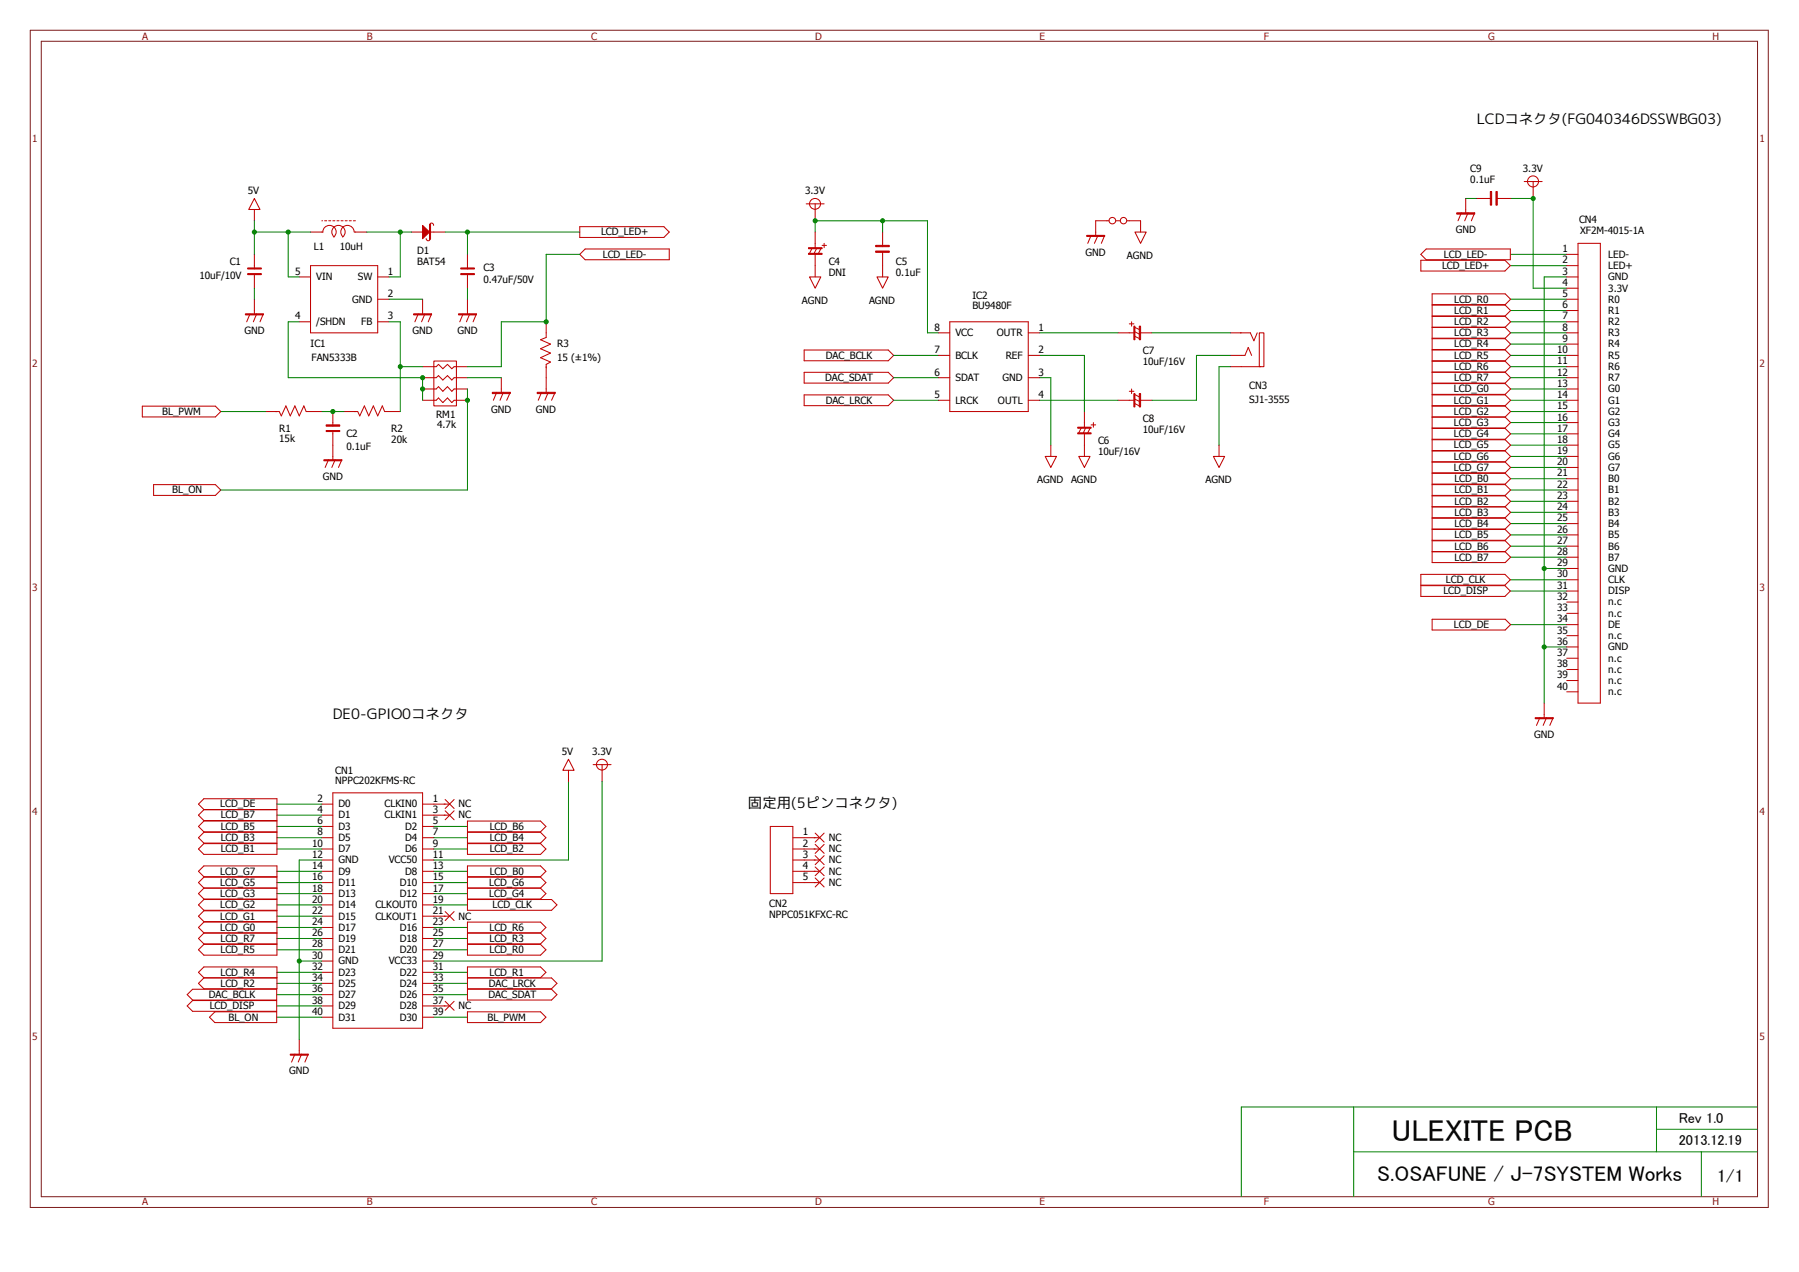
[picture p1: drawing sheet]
<svg xmlns="http://www.w3.org/2000/svg" width="297mm" height="210mm" viewBox="0 0 297 210" stroke-linecap="round" stroke-linejoin="round" font-family="sans-serif">
<path d="M5 5h286.9v194.3h-286.9zM6.8 6.8h283.4v190.8h-283.4z" fill="none" stroke="#802020" stroke-width=".17"/>
<g fill="none" stroke="#008000" stroke-width=".17">
<path d="M42 36.4v5.6M42 38.3h9.3M47.6 38.3v7.4h1.8M60.5 38.3h7.4M66.1 38.3v7.4h-1.9M73.5 38.3h22.2M77.2 38.3v3.7M134.6 38.3v-1.9h18.5v18.5h1.8M145.7 36.4v1.9M242 32.8h1.8M249.4 32.8h3.7v14.8h5.6M42 47.6v1.8"/>
<path d="M49.4 53.1h-1.8v9.3h22.2v3.7M64.2 49.4h5.6M64.2 53.1h1.9v14.8M77.2 47.6v1.8M95.7 42h-5.5v11.1h-7.4v7.4h-5.6M147.5 58.7h7.4M171.6 54.9h13M171.6 58.7h7.4v9.2M190.2 54.9h12.9M203.1 58.7h-5.6v7.4h-7.3M249.4 42h9.3M249.4 43.9h9.3"/>
<path d="M249.4 54.9h9.3M249.4 56.8h9.3M249.4 58.7h9.3M249.4 49.4h9.3M249.4 51.3h9.3M249.4 53.1h9.3M258.7 45.7h-3.8v70.4M36.4 67.9h7.5M53.1 67.9h3.7M66.1 60.5h3.7M77.2 62.4h5.6M77.2 64.2v16.7h-40.8"/>
<path d="M147.5 62.4h7.4M147.5 66.1h7.4M171.6 62.4h1.9v11.1M171.6 66.1h13M203.1 60.5h-1.8v13M249.4 60.5h9.3M249.4 62.4h9.3M249.4 67.9h9.3M249.4 69.8h9.3M249.4 71.6h9.3M249.4 73.5h9.3M249.4 75.4h9.3"/>
<path d="M249.4 77.2h9.3M249.4 64.2h9.3M249.4 66.1h9.3M249.4 79h9.3M249.4 84.6h9.3M249.4 86.4h9.3M249.4 88.3h9.3M249.4 90.2h9.3M249.4 92h9.3M249.4 95.7h9.3M249.4 97.6h9.3M249.4 80.9h9.3"/>
<path d="M249.4 82.8h9.3M254.9 93.9h3.8M249.4 103.1h9.3M254.9 106.8h3.8M45.7 132.8h7.4M45.7 134.6h7.4M45.7 136.4h7.4M45.7 138.3h7.4M71.6 136.4h5.6M71.6 138.3h5.6M93.9 129v13h-22.3M99.4 129v29.7h-27.8"/>
<path d="M45.7 140.2h7.4M45.7 143.8h7.4M45.7 145.7h7.4M45.7 147.5h7.4M45.7 149.4h7.4M45.7 151.3h7.4M45.7 153.1h7.4M45.7 154.9h7.4M45.7 156.8h7.4M49.4 158.7h3.7M53.1 142h-3.7v29.6M71.6 140.2h5.6"/>
<path d="M71.6 143.8h5.6M71.6 145.7h5.6M71.6 147.5h5.6M71.6 149.4h5.6M71.6 153.1h5.6M71.6 154.9h5.6M71.6 156.8h5.6M45.7 160.5h7.4M45.7 162.3h7.4M45.7 164.2h7.4M45.7 166.1h7.4M45.7 167.9h7.4"/>
<path d="M71.6 160.5h5.6M71.6 162.3h5.6M71.6 164.2h5.6M71.6 167.9h5.6M223.5 182.8v14.7M223.5 190.2h66.6M273.5 182.8v7.4M273.5 186.4h16.6M280.9 190.2v7.3M290.1 182.8h-85.2v14.7"/>
</g>
<g fill="none" stroke="#c00000" stroke-width=".17">
<path d="M42 32.8l.9 1.8h-1.8zM42 34.6v1.8M51.3 38.3h2M53.3 38.3a1.09 1.09 0 0 1 1.5-1 1.09 1.09 0 0 1 .3 1.8M55.2 39.1a1.08 1.08 0 0 1-.1-1.6 1.08 1.08 0 0 1 1.6 .1 1.08 1.08 0 0 1-.1 1.5M58.5 38.3a1.09 1.09 0 0 0-1.5-1 1.09 1.09 0 0 0-.4 1.8M58.5 38.3h2M67.9 38.3h2.1M70.9 37.2a.34 .34 0 0 1 .4-.4 .34 .34 0 0 1 .3 .4M71 39.3a.34 .34 0 0 1-.3 .4 .34 .34 0 0 1-.3-.3M71.1 38.3h2.4M95.7 37.4h13.9l.9 .9-.9 .9h-13.9z"/>
<path d="M133.1 33.7h3M134.6 33.7v2.7M134.6 38.3v2.6M145.7 38.3v2.4M180.1 38.9l-.5 1.3M181.3 38.9l-.6 1.3M182.4 38.9l-.6 1.3M183.1 36.4h-2.2v2.5M184.2 36.4h.8M186.1 36.4h2.2v1.9M187.4 38.3h1.8l-.9 1.9zM241.3 35.1l-.6 1.3"/>
<path d="M242 32.8v2.3M242.4 35.1l-.6 1.3M243.5 35.1l-.6 1.3M243.8 32.8h2.5M247.2 32.8h2.2M251.6 30h3M253.1 30v2.8M41.3 51.8l-.6 1.3M42 42v2.4M42 45.3v2.3M42 49.4v2.4M42.4 51.8l-.6 1.3"/>
<path d="M43.5 51.8l-.6 1.3M49.4 45.7h1.9M49.4 53.1h1.9M51.3 43.9h11.1v11h-11.1zM62.4 45.7h1.8M62.4 49.4h1.8M62.4 53.1h1.8M69 51.8l-.5 1.3M69.8 49.4v2.4M70.1 51.8l-.5 1.3M71.2 51.8l-.5 1.3M71.6 59.6h3.8v7.4h-3.8z"/>
<path d="M76.5 51.8l-.6 1.3M77.2 42v2.4M77.2 45.3v2.3M77.2 49.4v2.4M77.6 51.8l-.6 1.3M78.7 51.8l-.6 1.3M90.2 53.1v2.6l-1 .4 1.7 .7-1.7 .8 1.7 .7-1.7 .8 1.7 .7-.7 .4v4.6M96.6 41.1h13.9v1.8h-13.9l-.9-.9zM132.8 57.8h13.8l.9 .9-.9 .9h-13.8zM133.6 45.7h1.9l-.9 1.9zM134 41.1l-.4 .7M134.6 42v3.7"/>
<path d="M134.8 41.1l-.4 .7M135.5 41.1l-.4 .7M135.7 40.5h.7M136.1 40.2v.7M144.8 45.7h1.8l-.9 1.9zM145.7 41.7v4M154.9 54.9h1.9M154.9 58.7h1.9M156.8 53.1h13v14.8h-13zM169.8 54.9h1.8M169.8 58.7h1.8M184.6 54.9h2.6"/>
<path d="M186.4 53.5h.8M186.8 53.1v.7M187.4 55.5l.7 .4M187.4 54.8l.7 .4M187.4 54.1l.7 .3M188.3 54.9h1.9M203.1 54.9h3.3l.6 1.4 .6-1.4M203.1 58.7h2.4l.6-1.3 .5 1.3M207.9 54.9h.8v5.6h-.8zM234.6 43h13.9l.8 .9-.8 .8h-13.9zM234.6 42l.9-.9h13.8v1.8h-13.8zM236.4 54.1h12.1l.9 .8-.9 .9h-12.1z"/>
<path d="M236.4 48.5h12.1l.9 .9-.9 .9h-12.1zM236.4 50.4h12.1l.9 .9-.9 .9h-12.1zM236.4 52.2h12.1l.9 .9-.9 .9h-12.1zM236.4 55.9h12.1l.9 .9-.9 .9h-12.1zM236.4 57.8h12.1l.9 .9-.9 .9h-12.1zM236.4 59.6h12.1l.9 .9-.9 .9h-12.1zM258.7 54.9h1.8M258.7 58.7h1.8M258.7 45.7h1.8M258.7 49.4h1.8M258.7 53.1h1.8M258.7 43.9h1.8"/>
<path d="M258.7 42h1.8M258.7 47.6h1.8M258.7 51.3h1.8M258.7 56.8h1.8M260.5 40.2h3.7v75.9h-3.7zM23.5 67.1h12.1l.8 .8-.8 .9h-12.1zM43.9 67.9h2.2l.3 .8 .8-1.7 .7 1.7 .8-1.7 .7 1.7 .8-1.7 .3 .9h2.6M54.2 75.9l-.5 1.3M54.9 67.9v2.5M54.9 71.2v4.7M55.3 75.9l-.5 1.3M56.4 75.9l-.5 1.3"/>
<path d="M56.8 67.9h2.3l.3 .8 .8-1.7 .7 1.7 .7-1.7 .8 1.7 .7-1.7 .4 .9h2.6M69.8 66.1h2.2l.4-.4 .7 .8 .8-.8 .7 .8 .4-.4h2.2M69.8 60.5h2.2l.4-.3 .7 .7 .8-.7 .7 .7 .4-.4h2.2M69.8 62.4h2.2l.4-.4 .7 .7 .8-.7 .7 .7 .4-.3h2.2M69.8 64.2h2.2l.4-.4 .7 .8 .8-.8 .7 .8 .4-.4h2.2M82 64.8l-.6 1.3M82.8 62.4v2.4M83.1 64.8l-.6 1.3M84.2 64.8l-.5 1.3M89.4 64.8l-.5 1.3M90.5 64.8l-.5 1.3M91.7 64.8l-.6 1.3"/>
<path d="M132.8 61.5h13.8l.9 .9-.9 .8h-13.8zM132.8 65.2h13.8l.9 .9-.9 .9h-13.8zM154.9 66.1h1.9M154.9 62.4h1.9M169.8 66.1h1.8M169.8 62.4h1.8M172.6 75.4h1.8l-.9 1.8zM173.5 73.5v1.9M178.1 75.4h1.9l-1 1.8zM178.5 70.7l-.4 .8M179 67.9v2.6M179 71.6v3.8"/>
<path d="M179.2 70.7l-.3 .8M180 70.7l-.4 .8M180.1 70.1h.8M180.5 69.8v.7M184.6 66.1h2.6M186.4 64.6h.8M186.8 64.2v.8M187.4 66.6l.7 .4M187.4 65.9l.7 .4M187.4 65.2l.7 .3M188.3 66.1h1.9M200.3 75.4h1.9l-.9 1.8z"/>
<path d="M201.3 73.5v1.9M203.1 60.5h5M236.4 61.5h12.1l.9 .9-.9 .8h-12.1zM236.4 63.3h12.1l.9 .9-.9 .9h-12.1zM236.4 65.2h12.1l.9 .9-.9 .9h-12.1zM236.4 67.1h12.1l.9 .8-.9 .9h-12.1zM236.4 68.9h12.1l.9 .9-.9 .9h-12.1zM236.4 70.7h12.1l.9 .9-.9 .9h-12.1zM236.4 72.6h12.1l.9 .9-.9 .9h-12.1zM236.4 74.5h12.1l.9 .9-.9 .8h-12.1zM236.4 76.3h12.1l.9 .9-.9 .9h-12.1zM236.4 78.1h12.1l.9 .9-.9 .9h-12.1z"/>
<path d="M258.7 66.1h1.8M258.7 60.5h1.8M258.7 62.4h1.8M258.7 64.2h1.8M258.7 67.9h1.8M258.7 69.8h1.8M258.7 71.6h1.8M258.7 73.5h1.8M258.7 75.4h1.8M258.7 77.2h1.8M258.7 79h1.8M25.4 80h10.2l.8 .9-.8 .9h-10.2z"/>
<path d="M234.6 94.8h13.9l.8 .9-.8 .9h-13.9zM234.6 96.7h13.9l.8 .9-.8 .9h-13.9zM236.4 80h12.1l.9 .9-.9 .9h-12.1zM236.4 81.9h12.1l.9 .9-.9 .9h-12.1zM236.4 83.7h12.1l.9 .9-.9 .9h-12.1zM236.4 85.6h12.1l.9 .8-.9 .9h-12.1zM236.4 87.4h12.1l.9 .9-.9 .9h-12.1zM236.4 89.3h12.1l.9 .9-.9 .9h-12.1zM236.4 91.1h12.1l.9 .9-.9 .9h-12.1zM258.7 80.9h1.8M258.7 82.8h1.8M258.7 84.6h1.8"/>
<path d="M258.7 86.4h1.8M258.7 88.3h1.8M258.7 90.2h1.8M258.7 92h1.8M258.7 93.9h1.8M258.7 95.7h1.8M258.7 97.6h1.8M258.7 99.4h1.8M236.4 102.2h12.1l.9 .9-.9 .9h-12.1zM254.2 118.5l-.5 1.3M254.9 116.1v2.4M255.3 118.5l-.5 1.3"/>
<path d="M256.4 118.5l-.5 1.3M258.7 101.3h1.8M258.7 103.1h1.8M258.7 104.9h1.8M258.7 106.8h1.8M258.7 108.7h1.8M258.7 110.5h1.8M258.7 112.4h1.8M258.7 114.2h1.8M32.8 132.8l.9-.9h12v1.7h-12zM32.8 134.6l.9-.9h12v1.8h-12zM32.8 136.4l.9-.8h12v1.7h-12z"/>
<path d="M32.8 138.3l.9-.9h12v1.8h-12zM53.1 132.8h1.8M53.1 134.6h1.8M53.1 136.4h1.8M53.1 138.3h1.8M54.9 130.9h14.9v38.9h-14.9zM69.8 132.8h4.4M69.8 134.6h4.4M69.8 136.4h1.8M69.8 138.3h1.8M73.5 132l1.5 1.5M73.5 133.9l1.5 1.4"/>
<path d="M75 132l-1.5 1.5M75 133.9l-1.5 1.4M77.2 135.6h12l.9 .8-.9 .9h-12zM77.2 137.4h12l.9 .9-.9 .9h-12zM77.2 139.3h12l.9 .9-.9 .9h-12zM93.9 125.3l.9 1.9h-1.9zM93.9 127.2v1.8M97.9 126.2h3M99.4 126.2v2.8M127.2 136.4h3.7v11.1h-3.7zM130.9 138.3h4.4M134.6 139.4l1.5 1.5"/>
<path d="M134.6 137.5l1.5 1.5M136.1 139.4l-1.5 1.5M136.1 137.5l-1.5 1.5M32.8 140.2l.9-.9h12v1.8h-12zM32.8 143.8l.9-.8h12v1.7h-12zM32.8 145.7l.9-.9h12v1.8h-12zM32.8 147.5l.9-.9h12v1.8h-12zM32.8 149.4l.9-.9h12v1.8h-12zM32.8 151.3l.9-.9h12v1.7h-12zM32.8 153.1l.9-.9h12v1.8h-12zM32.8 154.9l.9-.8h12v1.7h-12zM32.8 156.8l.9-.9h12v1.8h-12z"/>
<path d="M53.1 140.2h1.8M53.1 142h1.8M53.1 158.7h1.8M53.1 156.8h1.8M53.1 154.9h1.8M53.1 153.1h1.8M53.1 151.3h1.8M53.1 149.4h1.8M53.1 147.5h1.8M53.1 145.7h1.8M53.1 143.8h1.8M69.8 140.2h1.8"/>
<path d="M69.8 142h1.8M69.8 158.7h1.8M69.8 156.8h1.8M69.8 154.9h1.8M69.8 153.1h1.8M69.8 151.3h4.4M69.8 149.4h1.8M69.8 147.5h1.8M69.8 145.7h1.8M69.8 143.8h1.8M73.5 150.5l1.5 1.5M75 150.5l-1.5 1.5"/>
<path d="M77.2 143h12l.9 .8-.9 .9h-12zM77.2 144.8h12l.9 .9-.9 .9h-12zM77.2 146.6h12l.9 .9-.9 .9h-12zM77.2 148.5h13.9l.8 .9-.8 .9h-13.9zM77.2 152.2h12l.9 .9-.9 .9h-12zM77.2 154.1h12l.9 .8-.9 .9h-12zM77.2 155.9h12l.9 .9-.9 .9h-12zM77.2 159.6h12l.9 .9-.9 .9h-12zM130.9 140.2h4.4M130.9 142h4.4M130.9 145.7h4.4M130.9 143.8h4.4"/>
<path d="M134.6 141.3l1.5 1.4M134.6 143.1l1.5 1.5M134.6 144.9l1.5 1.5M136.1 141.3l-1.5 1.4M136.1 143.1l-1.5 1.5M136.1 144.9l-1.5 1.5M30.9 164.2l.9-.9h13.9v1.8h-13.9zM30.9 166.1l.9-.9h13.9v1.8h-13.9zM32.8 160.5l.9-.9h12v1.8h-12zM32.8 162.3l.9-.8h12v1.7h-12zM35.5 167h10.2v1.8h-10.2l-.9-.9zM48.7 174l-.6 1.3"/>
<path d="M49.4 171.6v2.4M49.8 174l-.6 1.3M50.9 174l-.6 1.3M53.1 167.9h1.8M53.1 166.1h1.8M53.1 164.2h1.8M53.1 162.3h1.8M53.1 160.5h1.8M69.8 167.9h1.8M69.8 166.1h4.4M69.8 164.2h1.8M69.8 162.3h1.8"/>
<path d="M69.8 160.5h1.8M73.5 165.3l1.5 1.5M75 165.3l-1.5 1.5M77.2 161.5h13.9l.8 .8-.8 .9h-13.9zM77.2 163.3h13.9l.8 .9-.8 .9h-13.9zM77.2 167h12l.9 .9-.9 .9h-12z"/>
<circle cx="134.6" cy="33.7" r=".9"/>
<circle cx="183.7" cy="36.4" r=".54"/>
<circle cx="185.5" cy="36.4" r=".53"/>
<circle cx="253.1" cy="30" r=".91"/>
<circle cx="99.4" cy="126.2" r=".9"/>
</g>
<g fill="#c00000" stroke="#c00000" stroke-width=".17">
<path d="M47.9 174h3v.2h-3z"/>
<path d="M240.5 35.1h3v.2h-3z"/>
<path d="M247 31.6h.2v2.3h-.2z"/>
<path d="M246 31.6h.3v2.3h-.3z"/>
<path d="M253.4 118.5h3v.2h-3z"/>
<path d="M177.9 70.5h2.2v.2h-2.2z"/>
<path d="M177.9 71.5h2.2v.1h-2.2z"/>
<path d="M187.2 53.8h.2v2.3h-.2z"/>
<path d="M188.1 53.8h.2v2.3h-.2z"/>
<path d="M187.2 65h.2v2.2h-.2z"/>
<path d="M188.1 65h.2v2.2h-.2z"/>
<path d="M144.6 41.4h2.2v.3h-2.2z"/>
<path d="M144.6 40.5h2.2v.2h-2.2z"/>
<path d="M179.4 38.9h3v.1h-3z"/>
<path d="M68.3 51.8h2.9v.2h-2.9z"/>
<path d="M75.7 51.8h3v.2h-3z"/>
<path d="M88.7 64.8h3v.2h-3z"/>
<path d="M40.5 51.8h3v.2h-3z"/>
<path d="M40.9 45.2h2.2v.1h-2.2z"/>
<path d="M40.9 44.2h2.2v.2h-2.2z"/>
<path d="M53.5 75.9h2.9v.2h-2.9z"/>
<path d="M53.8 71.1h2.3v.1h-2.3z"/>
<path d="M53.8 70.1h2.3v.3h-2.3z"/>
<path d="M69.8 37.2l1.1 1.1-1.1 1.1z"/>
<path d="M71.1 37v2.4l-.2 .2v-2.4z"/>
<path d="M76.1 45.2h2.2v.1h-2.2z"/>
<path d="M76.1 44.2h2.2v.2h-2.2z"/>
<path d="M81.3 64.8h2.9v.2h-2.9z"/>
<path d="M133.5 40.9h2.2v.2h-2.2z"/>
<path d="M133.5 41.8h2.2v.2h-2.2z"/>
</g>
<path d="M58.7 36.4h-5.6" fill="none" stroke="#c00000" stroke-width=".17" stroke-dasharray=".3 .3"/>
<g fill="#008000" stroke="#008000" stroke-width=".17">
<circle cx="49.4" cy="158.7" r=".34"/>
<circle cx="253.1" cy="32.8" r=".34"/>
<circle cx="254.9" cy="93.9" r=".34"/>
<circle cx="254.9" cy="106.8" r=".34"/>
<circle cx="134.6" cy="36.4" r=".34"/>
<circle cx="145.7" cy="36.4" r=".34"/>
<circle cx="66.1" cy="38.3" r=".34"/>
<circle cx="47.6" cy="38.3" r=".34"/>
<circle cx="42" cy="38.3" r=".34"/>
<circle cx="77.2" cy="38.3" r=".34"/>
<circle cx="90.2" cy="53.1" r=".34"/>
<circle cx="69.8" cy="62.4" r=".34"/>
<circle cx="69.8" cy="64.2" r=".34"/>
<circle cx="77.2" cy="66.1" r=".34"/>
<circle cx="66.1" cy="60.5" r=".34"/>
<circle cx="54.9" cy="67.9" r=".34"/>
</g>
<text font-size="5" x="229.8" y="188.3">ULEXITE PCB</text>
<text font-size="3.5" x="227.4" y="195">S.OSAFUNE / J-7SYSTEM Works</text>
<text font-size="2.9" x="283.5" y="195.1">1/1</text>
<g font-size="2.4">
<text x="243.8" y="20.5">LCDコネクタ(FG040346DSSWBG03)</text>
<text x="54.9" y="118.7">DE0-GPIO0コネクタ</text>
<text x="123.5" y="133.5">固定用(5ピンコネクタ)</text>
<text x="277.2" y="185.4">Rev 1.0</text>
<text x="277.2" y="189.1">2013.12.19</text>
</g>
<g font-size="1.7" fill="#802020">
<text x="23.5" y="6.6">A</text>
<text x="60.5" y="6.6">B</text>
<text x="97.6" y="6.6">C</text>
<text x="134.6" y="6.6">D</text>
<text x="171.6" y="6.6">E</text>
<text x="208.7" y="6.6">F</text>
<text x="245.7" y="6.6">G</text>
<text x="282.7" y="6.6">H</text>
<text x="5.3" y="23.5">1</text>
<text x="290.5" y="23.5">1</text>
<text x="5.3" y="60.5">2</text>
<text x="290.5" y="60.5">2</text>
<text x="5.3" y="97.6">3</text>
<text x="290.5" y="97.6">3</text>
<text x="5.3" y="134.6">4</text>
<text x="290.5" y="134.6">4</text>
<text x="5.3" y="171.6">5</text>
<text x="290.5" y="171.6">5</text>
<text x="23.5" y="199">A</text>
<text x="60.5" y="199">B</text>
<text x="97.6" y="199">C</text>
<text x="134.6" y="199">D</text>
<text x="171.6" y="199">E</text>
<text x="208.7" y="199">F</text>
<text x="245.7" y="199">G</text>
<text x="282.7" y="199">H</text>
</g>
<g font-size="1.7">
<text x="242.7" y="28.3">C9</text>
<text x="251.4" y="28.3">3.3V</text>
<text x="40.9" y="32">5V</text>
<text x="132.9" y="32">3.3V</text>
<text x="242.7" y="30.1">0.1uF</text>
<text x="51.8" y="41.3">L1</text>
<text x="56.1" y="41.3">10uH</text>
<text x="68.9" y="42">D1</text>
<text x="99.2" y="38.9">LCD_LED+</text>
<text x="240.3" y="38.5">GND</text>
<text x="257.9" y="41.7">1</text>
<text x="260.7" y="36.8">CN4</text>
<text x="260.9" y="38.7">XF2M-4015-1A</text>
<text x="32.9" y="46.1">10uF/10V</text>
<text x="37.9" y="43.7">C1</text>
<text x="48.7" y="45.3">5</text>
<text x="52.2" y="46.3">VIN</text>
<text x="59.1" y="46.3">SW</text>
<text x="64.1" y="45.3">1</text>
<text x="68.9" y="43.7">BAT54</text>
<text x="79.8" y="46.7">0.47uF/50V</text>
<text x="79.8" y="44.8">C3</text>
<text x="99.5" y="42.5">LCD_LED-</text>
<text x="136.8" y="45.5">DNI</text>
<text x="136.8" y="43.7">C4</text>
<text x="147.9" y="45.5">0.1uF</text>
<text x="147.9" y="43.7">C5</text>
<text x="179.2" y="42.2">GND</text>
<text x="186.1" y="42.8">AGND</text>
<text x="238.1" y="44.4">LCD_LED+</text>
<text x="238.4" y="42.5">LCD_LED-</text>
<text x="257.9" y="43.5">2</text>
<text x="257.9" y="45.3">3</text>
<text x="257.9" y="47.2">4</text>
<text x="265.5" y="42.5">LED-</text>
<text x="265.5" y="44.4">LED+</text>
<text x="265.5" y="46.3">GND</text>
<text x="48.7" y="52.7">4</text>
<text x="52.2" y="53.7">/SHDN</text>
<text x="58.2" y="50">GND</text>
<text x="59.6" y="53.7">FB</text>
<text x="64.1" y="49.1">2</text>
<text x="64.1" y="52.7">3</text>
<text x="132.4" y="50.2">AGND</text>
<text x="143.5" y="50.2">AGND</text>
<text x="160.5" y="51.1">BU9480F</text>
<text x="160.5" y="49.4">IC2</text>
<text x="240.1" y="50">LCD_R0</text>
<text x="240.1" y="51.8">LCD_R1</text>
<text x="240.1" y="53.7">LCD_R2</text>
<text x="257.9" y="49.1">5</text>
<text x="257.9" y="50.9">6</text>
<text x="257.9" y="52.7">7</text>
<text x="265.5" y="48.1">3.3V</text>
<text x="265.5" y="50">R0</text>
<text x="265.5" y="51.8">R1</text>
<text x="265.5" y="53.7">R2</text>
<text x="40.3" y="55.2">GND</text>
<text x="51.3" y="57.4">IC1</text>
<text x="51.4" y="59.6">FAN5333B</text>
<text x="68.1" y="55.2">GND</text>
<text x="75.5" y="55.2">GND</text>
<text x="92" y="59.6">15 (±1%)</text>
<text x="92" y="57.4">R3</text>
<text x="136.4" y="59.2">DAC_BCLK</text>
<text x="154.3" y="54.6">8</text>
<text x="154.3" y="58.3">7</text>
<text x="157.7" y="55.5">VCC</text>
<text x="157.7" y="59.2">BCLK</text>
<text x="164.5" y="55.5">OUTR</text>
<text x="166" y="59.2">REF</text>
<text x="171.4" y="58.3">2</text>
<text x="171.4" y="54.6">1</text>
<text x="188.7" y="58.5">C7</text>
<text x="240.1" y="55.5">LCD_R3</text>
<text x="240.1" y="57.4">LCD_R4</text>
<text x="240.1" y="59.2">LCD_R5</text>
<text x="257" y="58.3">10</text>
<text x="257.9" y="54.6">8</text>
<text x="257.9" y="56.4">9</text>
<text x="265.5" y="55.5">R3</text>
<text x="265.5" y="57.4">R4</text>
<text x="265.5" y="59.2">R5</text>
<text x="136.2" y="62.9">DAC_SDAT</text>
<text x="154.3" y="65.7">5</text>
<text x="154.3" y="62">6</text>
<text x="157.7" y="62.9">SDAT</text>
<text x="165.5" y="62.9">GND</text>
<text x="171.4" y="62">3</text>
<text x="171.4" y="65.7">4</text>
<text x="188.7" y="60.3">10uF/16V</text>
<text x="206.2" y="64.2">CN3</text>
<text x="240" y="64.8">LCD_G0</text>
<text x="240.1" y="61.1">LCD_R6</text>
<text x="240.1" y="62.9">LCD_R7</text>
<text x="257" y="60.2">11</text>
<text x="257" y="62">12</text>
<text x="257" y="63.8">13</text>
<text x="257" y="65.7">14</text>
<text x="265.5" y="61.1">R6</text>
<text x="265.5" y="62.9">R7</text>
<text x="265.5" y="64.8">G0</text>
<text x="26.8" y="68.5">BL_PWM</text>
<text x="46.1" y="71.2">R1</text>
<text x="64.6" y="71.2">R2</text>
<text x="72" y="69">RM1</text>
<text x="72.2" y="70.7">4.7k</text>
<text x="81.1" y="68.1">GND</text>
<text x="88.5" y="68.1">GND</text>
<text x="136.3" y="66.6">DAC_LRCK</text>
<text x="157.7" y="66.6">LRCK</text>
<text x="164.8" y="66.6">OUTL</text>
<text x="188.7" y="71.5">10uF/16V</text>
<text x="188.7" y="69.6">C8</text>
<text x="206.2" y="66.5">SJ1-3555</text>
<text x="240" y="68.5">LCD_G2</text>
<text x="240" y="70.4">LCD_G3</text>
<text x="240" y="66.6">LCD_G1</text>
<text x="257" y="67.6">15</text>
<text x="257" y="69.4">16</text>
<text x="257" y="71.2">17</text>
<text x="265.5" y="66.6">G1</text>
<text x="265.5" y="68.5">G2</text>
<text x="265.5" y="70.4">G3</text>
<text x="46.1" y="72.9">15k</text>
<text x="57.2" y="74.2">0.1uF</text>
<text x="57.2" y="72.2">C2</text>
<text x="64.6" y="73.1">20k</text>
<text x="181.3" y="75.1">10uF/16V</text>
<text x="181.3" y="73.3">C6</text>
<text x="240" y="72.2">LCD_G4</text>
<text x="240" y="74">LCD_G5</text>
<text x="240" y="75.9">LCD_G6</text>
<text x="240" y="77.7">LCD_G7</text>
<text x="257" y="73.1">18</text>
<text x="257" y="75">19</text>
<text x="257" y="76.8">20</text>
<text x="265.5" y="72.2">G4</text>
<text x="265.5" y="74">G5</text>
<text x="265.5" y="75.9">G6</text>
<text x="265.5" y="77.7">G7</text>
<text x="28.4" y="81.4">BL_ON</text>
<text x="53.3" y="79.2">GND</text>
<text x="171.2" y="79.8">AGND</text>
<text x="176.8" y="79.8">AGND</text>
<text x="199" y="79.8">AGND</text>
<text x="240.1" y="79.6">LCD_B0</text>
<text x="240.1" y="81.4">LCD_B1</text>
<text x="240.1" y="83.3">LCD_B2</text>
<text x="257" y="78.7">21</text>
<text x="257" y="80.5">22</text>
<text x="257" y="82.4">23</text>
<text x="265.5" y="79.6">B0</text>
<text x="265.5" y="81.4">B1</text>
<text x="265.5" y="83.3">B2</text>
<text x="240.1" y="85.1">LCD_B3</text>
<text x="240.1" y="87">LCD_B4</text>
<text x="240.1" y="88.9">LCD_B5</text>
<text x="257" y="84.2">24</text>
<text x="257" y="86.1">25</text>
<text x="257" y="87.9">26</text>
<text x="257" y="89.8">27</text>
<text x="265.5" y="85.1">B3</text>
<text x="265.5" y="87">B4</text>
<text x="265.5" y="88.9">B5</text>
<text x="240.1" y="90.7">LCD_B6</text>
<text x="240.1" y="92.5">LCD_B7</text>
<text x="257" y="91.7">28</text>
<text x="257" y="93.5">29</text>
<text x="257" y="95.3">30</text>
<text x="265.5" y="90.7">B6</text>
<text x="265.5" y="92.5">B7</text>
<text x="265.5" y="94.4">GND</text>
<text x="238.3" y="98.1">LCD_DISP</text>
<text x="238.7" y="96.3">LCD_CLK</text>
<text x="257" y="97.2">31</text>
<text x="257" y="99">32</text>
<text x="257" y="100.9">33</text>
<text x="265.5" y="96.3">CLK</text>
<text x="265.5" y="99.9">n.c</text>
<text x="265.5" y="101.8">n.c</text>
<text x="265.5" y="98.1">DISP</text>
<text x="240" y="103.7">LCD_DE</text>
<text x="257" y="102.7">34</text>
<text x="257" y="104.6">35</text>
<text x="257" y="106.4">36</text>
<text x="265.5" y="105.5">n.c</text>
<text x="265.5" y="107.4">GND</text>
<text x="265.5" y="103.7">DE</text>
<text x="257" y="108.3">37</text>
<text x="257" y="110.2">38</text>
<text x="257" y="112">39</text>
<text x="257" y="113.8">40</text>
<text x="265.5" y="109.2">n.c</text>
<text x="265.5" y="111.1">n.c</text>
<text x="265.5" y="112.9">n.c</text>
<text x="265.5" y="114.8">n.c</text>
<text x="92.8" y="124.6">5V</text>
<text x="97.7" y="124.6">3.3V</text>
<text x="253.3" y="121.8">GND</text>
<text x="55.3" y="129.4">NPPC202KFMS-RC</text>
<text x="55.3" y="127.7">CN1</text>
<text x="36.4" y="133.3">LCD_DE</text>
<text x="36.4" y="135.1">LCD_B7</text>
<text x="36.4" y="137">LCD_B5</text>
<text x="52.4" y="132.4">2</text>
<text x="52.4" y="134.2">4</text>
<text x="52.4" y="136.1">6</text>
<text x="52.4" y="137.9">8</text>
<text x="55.9" y="133.3">D0</text>
<text x="55.9" y="135.1">D1</text>
<text x="55.9" y="137">D3</text>
<text x="63.5" y="133.3">CLKIN0</text>
<text x="63.5" y="135.1">CLKIN1</text>
<text x="66.9" y="137">D2</text>
<text x="71.5" y="132.4">1</text>
<text x="71.5" y="134.2">3</text>
<text x="71.5" y="136.1">5</text>
<text x="71.5" y="137.9">7</text>
<text x="75.7" y="133.3">NC</text>
<text x="75.7" y="135.1">NC</text>
<text x="80.9" y="137">LCD_B6</text>
<text x="132.5" y="137.9">1</text>
<text x="36.4" y="138.9">LCD_B3</text>
<text x="36.4" y="140.7">LCD_B1</text>
<text x="51.5" y="139.8">10</text>
<text x="51.5" y="141.6">12</text>
<text x="51.5" y="143.5">14</text>
<text x="55.9" y="138.9">D5</text>
<text x="55.9" y="140.7">D7</text>
<text x="55.9" y="142.5">GND</text>
<text x="64.2" y="142.5">VCC50</text>
<text x="66.9" y="138.9">D4</text>
<text x="66.9" y="140.7">D6</text>
<text x="71.5" y="139.8">9</text>
<text x="71.5" y="141.6">11</text>
<text x="71.5" y="143.5">13</text>
<text x="80.9" y="140.7">LCD_B2</text>
<text x="80.9" y="138.9">LCD_B4</text>
<text x="132.5" y="139.8">2</text>
<text x="132.5" y="141.6">3</text>
<text x="132.5" y="143.5">4</text>
<text x="136.8" y="142.5">NC</text>
<text x="136.8" y="140.7">NC</text>
<text x="136.8" y="138.9">NC</text>
<text x="36.4" y="144.4">LCD_G7</text>
<text x="36.4" y="146.3">LCD_G5</text>
<text x="36.4" y="148.1">LCD_G3</text>
<text x="36.4" y="149.9">LCD_G2</text>
<text x="51.5" y="149">20</text>
<text x="51.5" y="147.2">18</text>
<text x="51.5" y="145.3">16</text>
<text x="55.9" y="149.9">D14</text>
<text x="55.9" y="148.1">D13</text>
<text x="55.9" y="146.3">D11</text>
<text x="55.9" y="144.4">D9</text>
<text x="62" y="149.9">CLKOUT0</text>
<text x="66" y="146.3">D10</text>
<text x="66" y="148.1">D12</text>
<text x="66.9" y="144.4">D8</text>
<text x="71.5" y="145.3">15</text>
<text x="71.5" y="147.2">17</text>
<text x="71.5" y="149">19</text>
<text x="80.8" y="146.3">LCD_G6</text>
<text x="80.8" y="148.1">LCD_G4</text>
<text x="80.9" y="144.4">LCD_B0</text>
<text x="81.3" y="149.9">LCD_CLK</text>
<text x="127" y="149.8">CN2</text>
<text x="132.5" y="145.3">5</text>
<text x="136.8" y="144.4">NC</text>
<text x="136.8" y="146.3">NC</text>
<text x="36.4" y="151.8">LCD_G1</text>
<text x="36.4" y="153.7">LCD_G0</text>
<text x="36.4" y="155.5">LCD_R7</text>
<text x="51.5" y="154.6">26</text>
<text x="51.5" y="152.7">24</text>
<text x="51.5" y="150.9">22</text>
<text x="55.9" y="155.5">D19</text>
<text x="55.9" y="153.7">D17</text>
<text x="55.9" y="151.8">D15</text>
<text x="62" y="151.8">CLKOUT1</text>
<text x="66" y="153.7">D16</text>
<text x="66" y="155.5">D18</text>
<text x="71.5" y="150.9">21</text>
<text x="71.5" y="152.7">23</text>
<text x="71.5" y="154.6">25</text>
<text x="75.7" y="151.8">NC</text>
<text x="80.8" y="153.7">LCD_R6</text>
<text x="80.8" y="155.5">LCD_R3</text>
<text x="127" y="151.6">NPPC051KFXC-RC</text>
<text x="36.4" y="157.4">LCD_R5</text>
<text x="36.4" y="161.1">LCD_R4</text>
<text x="51.5" y="160.1">32</text>
<text x="51.5" y="158.3">30</text>
<text x="51.5" y="156.4">28</text>
<text x="55.9" y="161.1">D23</text>
<text x="55.9" y="159.2">GND</text>
<text x="55.9" y="157.4">D21</text>
<text x="64.2" y="159.2">VCC33</text>
<text x="66" y="161.1">D22</text>
<text x="66" y="157.4">D20</text>
<text x="71.5" y="160.1">31</text>
<text x="71.5" y="158.3">29</text>
<text x="71.5" y="156.4">27</text>
<text x="80.8" y="161.1">LCD_R1</text>
<text x="80.8" y="157.4">LCD_R0</text>
<text x="34.5" y="164.8">DAC_BCLK</text>
<text x="34.6" y="166.6">LCD_DISP</text>
<text x="36.4" y="162.9">LCD_R2</text>
<text x="51.5" y="167.6">40</text>
<text x="51.5" y="165.7">38</text>
<text x="51.5" y="163.8">36</text>
<text x="51.5" y="162">34</text>
<text x="55.9" y="166.6">D29</text>
<text x="55.9" y="164.8">D27</text>
<text x="55.9" y="162.9">D25</text>
<text x="66" y="166.6">D28</text>
<text x="66" y="164.8">D26</text>
<text x="66" y="162.9">D24</text>
<text x="71.5" y="167.6">39</text>
<text x="71.5" y="165.7">37</text>
<text x="71.5" y="163.8">35</text>
<text x="71.5" y="162">33</text>
<text x="75.7" y="166.6">NC</text>
<text x="80.6" y="164.8">DAC_SDAT</text>
<text x="80.7" y="162.9">DAC_LRCK</text>
<text x="37.7" y="168.5">BL_ON</text>
<text x="55.9" y="168.5">D31</text>
<text x="66" y="168.5">D30</text>
<text x="80.5" y="168.5">BL_PWM</text>
<text x="47.8" y="177.4">GND</text>
</g>
</svg>
